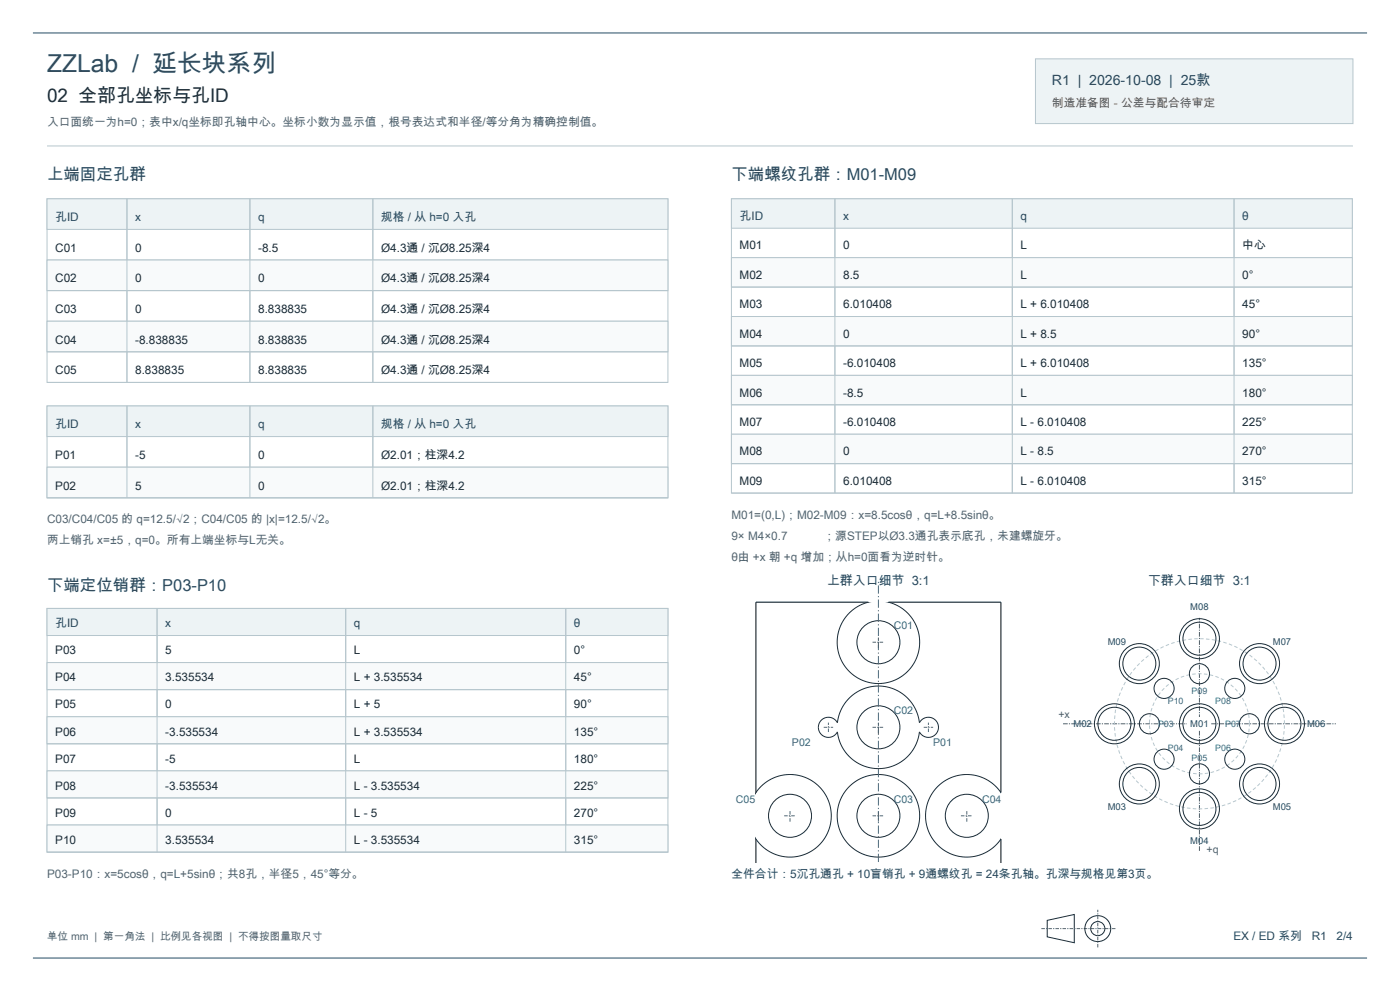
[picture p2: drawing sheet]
<svg xmlns="http://www.w3.org/2000/svg" width="420mm" height="297mm" viewBox="0 0 420 297" stroke-linecap="round" stroke-linejoin="round" font-family="sans-serif">
<path d="M9.9 9.9h400.2M9.9 287.1h400.2" fill="none" stroke="#244a63" stroke-width=".3"/>
<path d="M310.6 17.6h95.3v19.4h-95.3z" fill-rule="evenodd" fill="#edf3f5" stroke="#b6c6cd" stroke-width=".3"/>
<path d="M14.1 43.7h391.8" fill="none" stroke="#b6c6cd" stroke-width=".3"/>
<g fill="none" stroke="#1c2b36" stroke-width=".3">
<path d="M314.2 275.8l8.1-1.7v8.4l-8.1-1.7z"/>
<circle cx="329.3" cy="278.3" r="3.9"/>
<circle cx="329.3" cy="278.3" r="2.12"/>
</g>
<path d="M312.4 278.3h22.2M329.3 283.9v-11.2" fill="none" stroke="#526570" stroke-width=".3" stroke-dasharray="1.1 .4 .4 .4" stroke-linecap="butt"/>
<path d="M14.1 59.6h186.3v55h-186.3z" fill-rule="evenodd" fill="#fff" stroke="#b6c6cd" stroke-width=".3"/>
<path d="M14.1 59.6h186.3v9.2h-186.3z" fill-rule="evenodd" fill="#edf3f5" stroke="#b6c6cd" stroke-width=".3"/>
<path d="M38.1 59.6v55M75 59.6v55M111.9 59.6v55M14.1 77.9h186.3" fill="none" stroke="#b6c6cd" stroke-width=".3"/>
<path d="M14.1 77.9h186.3v9.2h-186.3z" fill-rule="evenodd" fill="#f8fafb" stroke="#b6c6cd" stroke-width=".3"/>
<path d="M14.1 87.1h186.3M14.1 96.3h186.3" fill="none" stroke="#b6c6cd" stroke-width=".3"/>
<path d="M14.1 96.3h186.3v9.1h-186.3z" fill-rule="evenodd" fill="#f8fafb" stroke="#b6c6cd" stroke-width=".3"/>
<path d="M38.1 59.6v55M75 59.6v55M111.9 59.6v55M14.1 105.4h186.3M14.1 114.6h186.3" fill="none" stroke="#b6c6cd" stroke-width=".3"/>
<path d="M14.1 121.7h186.3v27.5h-186.3z" fill-rule="evenodd" fill="#fff" stroke="#b6c6cd" stroke-width=".3"/>
<path d="M14.1 121.7h186.3v9.1h-186.3z" fill-rule="evenodd" fill="#edf3f5" stroke="#b6c6cd" stroke-width=".3"/>
<path d="M38.1 121.7v27.5M75 121.7v27.5M111.9 121.7v27.5M14.1 140h186.3" fill="none" stroke="#b6c6cd" stroke-width=".3"/>
<path d="M14.1 140h186.3v9.2h-186.3z" fill-rule="evenodd" fill="#f8fafb" stroke="#b6c6cd" stroke-width=".3"/>
<path d="M38.1 121.7v27.5M75 121.7v27.5M111.9 121.7v27.5M14.1 149.2h186.3" fill="none" stroke="#b6c6cd" stroke-width=".3"/>
<path d="M14.1 182.3h186.3v73.1h-186.3z" fill-rule="evenodd" fill="#fff" stroke="#b6c6cd" stroke-width=".3"/>
<path d="M14.1 182.3h186.3v8.2h-186.3z" fill-rule="evenodd" fill="#edf3f5" stroke="#b6c6cd" stroke-width=".3"/>
<path d="M14.1 198.6h186.3M47.1 182.3v73.1M103.7 182.3v73.1M169.7 182.3v73.1" fill="none" stroke="#b6c6cd" stroke-width=".3"/>
<path d="M14.1 198.6h186.3v8.1h-186.3z" fill-rule="evenodd" fill="#f8fafb" stroke="#b6c6cd" stroke-width=".3"/>
<path d="M14.1 206.7h186.3M14.1 214.8h186.3" fill="none" stroke="#b6c6cd" stroke-width=".3"/>
<path d="M14.1 214.8h186.3v8.1h-186.3z" fill-rule="evenodd" fill="#f8fafb" stroke="#b6c6cd" stroke-width=".3"/>
<path d="M14.1 222.9h186.3M14.1 231h186.3" fill="none" stroke="#b6c6cd" stroke-width=".3"/>
<path d="M14.1 231h186.3v8.1h-186.3z" fill-rule="evenodd" fill="#f8fafb" stroke="#b6c6cd" stroke-width=".3"/>
<path d="M14.1 239.1h186.3M14.1 247.3h186.3" fill="none" stroke="#b6c6cd" stroke-width=".3"/>
<path d="M14.1 247.3h186.3v8.1h-186.3z" fill-rule="evenodd" fill="#f8fafb" stroke="#b6c6cd" stroke-width=".3"/>
<path d="M47.1 182.3v73.1M103.7 182.3v73.1M169.7 182.3v73.1M14.1 255.4h186.3" fill="none" stroke="#b6c6cd" stroke-width=".3"/>
<path d="M219.4 59.6h186.3v88.2h-186.3z" fill-rule="evenodd" fill="#fff" stroke="#b6c6cd" stroke-width=".3"/>
<path d="M219.4 59.6h186.3v8.8h-186.3z" fill-rule="evenodd" fill="#edf3f5" stroke="#b6c6cd" stroke-width=".3"/>
<path d="M250.5 59.6v88.2M303.7 59.6v88.2M370.2 59.6v88.2M219.4 77.2h186.3" fill="none" stroke="#b6c6cd" stroke-width=".3"/>
<path d="M219.4 77.2h186.3v8.8h-186.3z" fill-rule="evenodd" fill="#f8fafb" stroke="#b6c6cd" stroke-width=".3"/>
<path d="M219.4 86h186.3M219.4 94.9h186.3" fill="none" stroke="#b6c6cd" stroke-width=".3"/>
<path d="M219.4 94.9h186.3v8.8h-186.3z" fill-rule="evenodd" fill="#f8fafb" stroke="#b6c6cd" stroke-width=".3"/>
<path d="M219.4 103.7h186.3M219.4 112.5h186.3" fill="none" stroke="#b6c6cd" stroke-width=".3"/>
<path d="M219.4 112.5h186.3v8.8h-186.3z" fill-rule="evenodd" fill="#f8fafb" stroke="#b6c6cd" stroke-width=".3"/>
<path d="M219.4 121.3h186.3M219.4 130.1h186.3" fill="none" stroke="#b6c6cd" stroke-width=".3"/>
<path d="M219.4 130.1h186.3v8.9h-186.3z" fill-rule="evenodd" fill="#f8fafb" stroke="#b6c6cd" stroke-width=".3"/>
<path d="M250.5 59.6v88.2M303.7 59.6v88.2M370.2 59.6v88.2M219.4 139h186.3M219.4 147.8h186.3" fill="none" stroke="#b6c6cd" stroke-width=".3"/>
<g fill="none" stroke="#1c2b36" stroke-width=".3">
<path d="M260.7 180.4l-2.1 .7-2 1.1-1.7 1.5-1.5 1.7-1.1 1.9-.8 2.2-.3 2.2v2.2l.5 2.2 .8 2.1 1.3 1.9 1.5 1.6 1.8 1.3 2 1 2.2 .6 2.2 .3 2.3-.3 2.2-.6 2-1 1.7-1.3 1.6-1.6 1.2-1.9 .9-2.1 .4-2.2 .1-2.2-.4-2.2-.7-2.2-1.1-1.9-1.5-1.7-1.8-1.5-1.9-1.1-2.2-.7M251.2 219.3l-.7 1-1 .5-1.2 .2-1.1-.3-1-.7-.5-1.1-.2-1.1 .3-1.2 1.1-1.2 1.6-.4 1.6 .4 1.1 1.2 .5-2.2 .8-2.1 1.3-1.9 1.4-1.6 1.9-1.4 2-1 2.2-.6 2.2-.2 2.3 .2 2.2 .6 2 1 1.8 1.4 1.5 1.6 1.2 1.9 .9 2.1 .4 2.2 1.1-1.2 1.6-.4 1.6 .4 1.1 1.2 .3 1.2-.1 1.1-.6 1.1-.9 .7-1.2 .3-1.1-.2-1.1-.5-.7-1M251.2 219.4l.5 2.2 .8 2 1.2 1.9 1.5 1.7 1.9 1.3 2 1 2.2 .6 2.2 .3 2.3-.3 2.2-.6 2-1 1.8-1.3 1.5-1.7 1.3-1.9 .8-2 .4-2.2M226.7 237.6l1.3-1.5 1.4-1.4 1.6-1 1.9-.9 2-.5 1.9-.2 1.9 .1 1.9 .5 1.9 .7 1.7 1 1.5 1.3 1.3 1.4 1 1.8 .8 1.8 .4 1.9 .2 1.9-.2 1.9-.4 1.9-.8 1.8-1 1.8-1.3 1.4-1.6 1.3-1.7 1-1.8 .7-1.9 .4-1.9 .2-1.9-.2-2-.5-1.9-.9-1.6-1.1-1.4-1.3-1.3-1.5M300.3 237.6l-1.2-1.5-1.4-1.4-1.7-1-1.8-.9-2-.5-1.9-.2-2 .1-1.9 .5-1.9 .7-1.6 1-1.5 1.3-1.3 1.4-1.1 1.8-.7 1.8-.5 1.9-.1 1.9 .1 1.9 .5 1.9 .7 1.8 1.1 1.8 1.3 1.4 1.5 1.3 1.7 1 1.8 .7 1.9 .4 2 .2 1.9-.2 2-.5 1.8-.9 1.7-1.1 1.4-1.3 1.2-1.5"/>
<circle cx="263.5" cy="192.5" r="6.5"/>
<circle cx="263.5" cy="218" r="6.5"/>
<circle cx="359.8" cy="216.9" r="5"/>
<circle cx="359.8" cy="216.9" r="6"/>
<circle cx="237" cy="244.5" r="6.5"/>
<circle cx="263.5" cy="244.5" r="6.5"/>
<circle cx="263.5" cy="244.5" r="12.4"/>
<circle cx="290" cy="244.5" r="6.5"/>
</g>
<g fill="none" stroke="#526570" stroke-width=".3" stroke-dasharray="1.1 .4 .4 .4" stroke-linecap="butt">
<path d="M261.8 192.5h3.5M263.5 194.2v-3.5M247.1 218h2.8M248.5 219.4v-2.8M261.8 218h3.5M263.5 219.7v-3.5M277.1 218h2.8M278.5 219.4v-2.8M235.2 244.5h3.6M237 246.3v-3.6M261.8 244.5h3.5M263.5 246.3v-3.6"/>
<path d="M288.3 244.5h3.5M290 246.3v-3.6"/>
</g>
<path d="M260.5 180.5h-33.7v57M266.5 180.5h33.8v57M226.8 251.5v7.1M300.3 251.5v7.1" fill="none" stroke="#1c2b36" stroke-width=".35"/>
<path d="M263.5 173.8v84.8" fill="none" stroke="#526570" stroke-width=".3" stroke-dasharray="2.5 .7 .4 .7" stroke-linecap="butt"/>
<path d="M318.9 216.9h81.9M359.8 255v-69.8" fill="none" stroke="#526570" stroke-width=".3" stroke-dasharray="1.4 .4 .4 .4" stroke-linecap="butt"/>
<path d="M374.8 216.9a15 15 0 0 0-22-13.2 15 15 0 0 0-1.3 25.7 15 15 0 0 0 23.3-10.9v-1.6M385.3 216.9a25.5 25.5 0 0 0-37.6-22.4 25.5 25.5 0 0 0-1.8 43.8 25.5 25.5 0 0 0 39.3-19.3l.1-2.1" fill="none" stroke="#b6c6cd" stroke-width=".3" stroke-dasharray="1.1 .7" stroke-linecap="butt"/>
<path d="M356.3 214.8h7.1v3.9h-7.1z" fill-rule="evenodd" fill="#fff"/>
<g fill="none" stroke="#1c2b36" stroke-width=".3">
<circle cx="341.8" cy="198.9" r="6"/>
<circle cx="341.8" cy="198.9" r="5"/>
<circle cx="359.8" cy="191.4" r="5"/>
<circle cx="359.8" cy="191.4" r="6"/>
<circle cx="377.9" cy="198.9" r="6"/>
<circle cx="377.9" cy="198.9" r="5"/>
<circle cx="334.3" cy="216.9" r="5"/>
<circle cx="334.3" cy="216.9" r="6"/>
<circle cx="344.8" cy="216.9" r="3"/>
<circle cx="349.2" cy="206.3" r="3"/>
<circle cx="359.8" cy="201.9" r="3"/>
<circle cx="370.4" cy="206.3" r="3"/>
<circle cx="374.8" cy="216.9" r="3"/>
<circle cx="385.3" cy="216.9" r="6"/>
<circle cx="385.3" cy="216.9" r="5"/>
<circle cx="341.8" cy="235" r="6"/>
<circle cx="341.8" cy="235" r="5"/>
<circle cx="349.2" cy="227.5" r="3"/>
<circle cx="359.8" cy="231.9" r="3"/>
<circle cx="370.4" cy="227.5" r="3"/>
<circle cx="377.9" cy="235" r="6"/>
<circle cx="377.9" cy="235" r="5"/>
<circle cx="359.8" cy="242.4" r="5"/>
<circle cx="359.8" cy="242.4" r="6"/>
</g>
<text font-size="7.4" fill="#244a63" x="14.1" y="21.5">ZZLab / 延长块系列</text>
<text font-size="5.6" fill="#1c2b36" x="14.1" y="30.7">02 全部孔坐标与孔ID</text>
<g font-size="4.9" fill="#244a63">
<text x="14.1" y="53.9">上端固定孔群</text>
<text x="219.4" y="53.9">下端螺纹孔群：M01-M09</text>
<text x="14.1" y="177.1">下端定位销群：P03-P10</text>
</g>
<text font-size="4.2" fill="#244a63" x="315.6" y="25.4">R1 | 2026-10-08 | 25款</text>
<g font-size="3.9" fill="#244a63">
<text x="248.1" y="175.3">上群入口</text>
<text x="263.6" y="175.3">细节 3:1</text>
<text x="344.4" y="175.3">下群入口细节 3:1</text>
</g>
<text font-size="3.5" fill="#93501d" x="315.6" y="32.1">制造准备图 - 公差与配合待审定</text>
<g font-size="3.5" fill="#526570">
<text x="14.1" y="37.7">入口面统一为h=0；表中x/q坐标即孔轴中心。坐标小数为显示值，根号表达式和半径/等分角为精确控制值。</text>
<text x="219.4" y="155.5">M01=(0,L)；M02-M09：x=8.5cosθ，q=L+8.5sinθ。</text>
<text x="14.1" y="156.6">C03/C04/C05 的 q=12.5/√2；C04/C05 的 |x|=12.5/√2。</text>
<text x="219.4" y="161.9">9× M4×0.7</text>
<text x="247.1" y="161.9">；源STEP以Ø3.3通孔表示底孔，未建螺旋牙。</text>
<text x="14.1" y="162.9">两上销孔 x=±5，q=0。所有上端坐标与L无关。</text>
<text x="219.4" y="168.2">θ由 +x 朝 +q 增加；从h=0面看为逆时针。</text>
<text x="14.1" y="263.1">P03-P10：x=5cosθ，q=L+5sinθ；共8孔，半径5，45°等分。</text>
</g>
<g font-size="3.5" fill="#244a63">
<text x="221.9" y="65.9">孔ID</text>
<text x="252.9" y="65.9">x</text>
<text x="306.2" y="65.9">q</text>
<text x="372.7" y="65.9">θ</text>
<text x="16.6" y="66.3">孔ID</text>
<text x="40.6" y="66.3">x</text>
<text x="77.4" y="66.3">q</text>
<text x="114.3" y="66.3">规格 / 从 h=0 入孔</text>
<text x="16.6" y="128.4">孔ID</text>
<text x="40.6" y="128.4">x</text>
<text x="77.4" y="128.4">q</text>
<text x="114.3" y="128.4">规格 / 从 h=0 入孔</text>
<text x="16.6" y="188">孔ID</text>
<text x="49.6" y="188">x</text>
<text x="106.2" y="188">q</text>
<text x="172.2" y="188">θ</text>
<text x="219.4" y="263.1">全件合计：5沉孔通孔 + 10盲销孔 + 9通螺纹孔 = 24条孔轴。孔深与规格见第3页。</text>
<text x="370" y="281.8">EX / ED 系列</text>
<text x="393.5" y="281.8">R1</text>
<text x="400.9" y="281.8">2/4</text>
</g>
<g font-size="3.5" fill="#1c2b36">
<text x="16.6" y="75.5">C01</text>
<text x="40.6" y="75.5">0</text>
<text x="77.4" y="75.5">-8.5</text>
<text x="114.3" y="75.5">Ø4.3通 / 沉Ø8.25深4</text>
<text x="221.9" y="74.8">M01</text>
<text x="252.9" y="74.8">0</text>
<text x="306.2" y="74.8">L</text>
<text x="372.7" y="74.8">中心</text>
<text x="221.9" y="83.6">M02</text>
<text x="252.9" y="83.6">8.5</text>
<text x="306.2" y="83.6">L</text>
<text x="372.7" y="83.6">0°</text>
<text x="16.6" y="84.6">C02</text>
<text x="40.6" y="84.6">0</text>
<text x="77.4" y="84.6">0</text>
<text x="114.3" y="84.6">Ø4.3通 / 沉Ø8.25深4</text>
<text x="16.6" y="93.8">C03</text>
<text x="40.6" y="93.8">0</text>
<text x="77.4" y="93.8">8.838835</text>
<text x="114.3" y="93.8">Ø4.3通 / 沉Ø8.25深4</text>
<text x="221.9" y="92.4">M03</text>
<text x="252.9" y="92.4">6.010408</text>
<text x="306.2" y="92.4">L + 6.010408</text>
<text x="372.7" y="92.4">45°</text>
<text x="221.9" y="101.2">M04</text>
<text x="252.9" y="101.2">0</text>
<text x="306.2" y="101.2">L + 8.5</text>
<text x="372.7" y="101.2">90°</text>
<text x="16.6" y="103">C04</text>
<text x="40.6" y="103">-8.838835</text>
<text x="77.4" y="103">8.838835</text>
<text x="114.3" y="103">Ø4.3通 / 沉Ø8.25深4</text>
<text x="16.6" y="112.1">C05</text>
<text x="40.6" y="112.1">8.838835</text>
<text x="77.4" y="112.1">8.838835</text>
<text x="114.3" y="112.1">Ø4.3通 / 沉Ø8.25深4</text>
<text x="221.9" y="110">M05</text>
<text x="252.9" y="110">-6.010408</text>
<text x="306.2" y="110">L + 6.010408</text>
<text x="372.7" y="110">135°</text>
<text x="221.9" y="118.8">M06</text>
<text x="252.9" y="118.8">-8.5</text>
<text x="306.2" y="118.8">L</text>
<text x="372.7" y="118.8">180°</text>
<text x="221.9" y="127.7">M07</text>
<text x="252.9" y="127.7">-6.010408</text>
<text x="306.2" y="127.7">L - 6.010408</text>
<text x="372.7" y="127.7">225°</text>
<text x="16.6" y="137.5">P01</text>
<text x="40.6" y="137.5">-5</text>
<text x="77.4" y="137.5">0</text>
<text x="114.3" y="137.5">Ø2.01；柱深4.2</text>
<text x="221.9" y="136.5">M08</text>
<text x="252.9" y="136.5">0</text>
<text x="306.2" y="136.5">L - 8.5</text>
<text x="372.7" y="136.5">270°</text>
<text x="16.6" y="146.7">P02</text>
<text x="40.6" y="146.7">5</text>
<text x="77.4" y="146.7">0</text>
<text x="114.3" y="146.7">Ø2.01；柱深4.2</text>
<text x="221.9" y="145.3">M09</text>
<text x="252.9" y="145.3">6.010408</text>
<text x="306.2" y="145.3">L - 6.010408</text>
<text x="372.7" y="145.3">315°</text>
<text x="16.6" y="196.1">P03</text>
<text x="49.6" y="196.1">5</text>
<text x="106.2" y="196.1">L</text>
<text x="172.2" y="196.1">0°</text>
<text x="16.6" y="204.2">P04</text>
<text x="49.6" y="204.2">3.535534</text>
<text x="106.2" y="204.2">L + 3.535534</text>
<text x="172.2" y="204.2">45°</text>
<text x="16.6" y="212.3">P05</text>
<text x="49.6" y="212.3">0</text>
<text x="106.2" y="212.3">L + 5</text>
<text x="172.2" y="212.3">90°</text>
<text x="16.6" y="220.4">P06</text>
<text x="49.6" y="220.4">-3.535534</text>
<text x="106.2" y="220.4">L + 3.535534</text>
<text x="172.2" y="220.4">135°</text>
<text x="16.6" y="228.6">P07</text>
<text x="49.6" y="228.6">-5</text>
<text x="106.2" y="228.6">L</text>
<text x="172.2" y="228.6">180°</text>
<text x="16.6" y="236.7">P08</text>
<text x="49.6" y="236.7">-3.535534</text>
<text x="106.2" y="236.7">L - 3.535534</text>
<text x="172.2" y="236.7">225°</text>
<text x="16.6" y="244.8">P09</text>
<text x="49.6" y="244.8">0</text>
<text x="106.2" y="244.8">L - 5</text>
<text x="172.2" y="244.8">270°</text>
<text x="16.6" y="252.9">P10</text>
<text x="49.6" y="252.9">3.535534</text>
<text x="106.2" y="252.9">L - 3.535534</text>
<text x="172.2" y="252.9">315°</text>
</g>
<g font-size="3.2" fill="#227a87">
<text x="268.1" y="188.6">C01</text>
<text x="268.1" y="214.1">C02</text>
<text x="237.6" y="223.6">P02</text>
<text x="279.9" y="223.6">P01</text>
<text x="220.8" y="240.6">C05</text>
<text x="268.1" y="240.6">C03</text>
<text x="294.6" y="240.6">C04</text>
</g>
<g font-size="3.2" fill="#526570">
<text x="317.5" y="215.2">+x</text>
<text x="361.9" y="255.7">+q</text>
<text x="14.1" y="281.8">单位 mm | 第一角法 | 比例见各视图 | 不得按图量取尺寸</text>
</g>
<g font-size="2.8" fill="#244a63">
<text x="357.1" y="183">M08</text>
<text x="332.3" y="193.2">M09</text>
<text x="381.9" y="193.2">M07</text>
<text x="322.1" y="218">M02</text>
<text x="357.1" y="218">M01</text>
<text x="392.1" y="218">M06</text>
<text x="332.3" y="242.7">M03</text>
<text x="381.9" y="242.7">M05</text>
<text x="357.1" y="253">M04</text>
</g>
<g font-size="2.6" fill="#227a87">
<text x="357.5" y="207.9">P09</text>
<text x="350.4" y="210.9">P10</text>
<text x="364.6" y="210.9">P08</text>
<text x="347.4" y="218">P03</text>
<text x="367.5" y="218">P07</text>
<text x="350.4" y="225.1">P04</text>
<text x="364.6" y="225.1">P06</text>
<text x="357.5" y="228">P05</text>
</g>
</svg>
